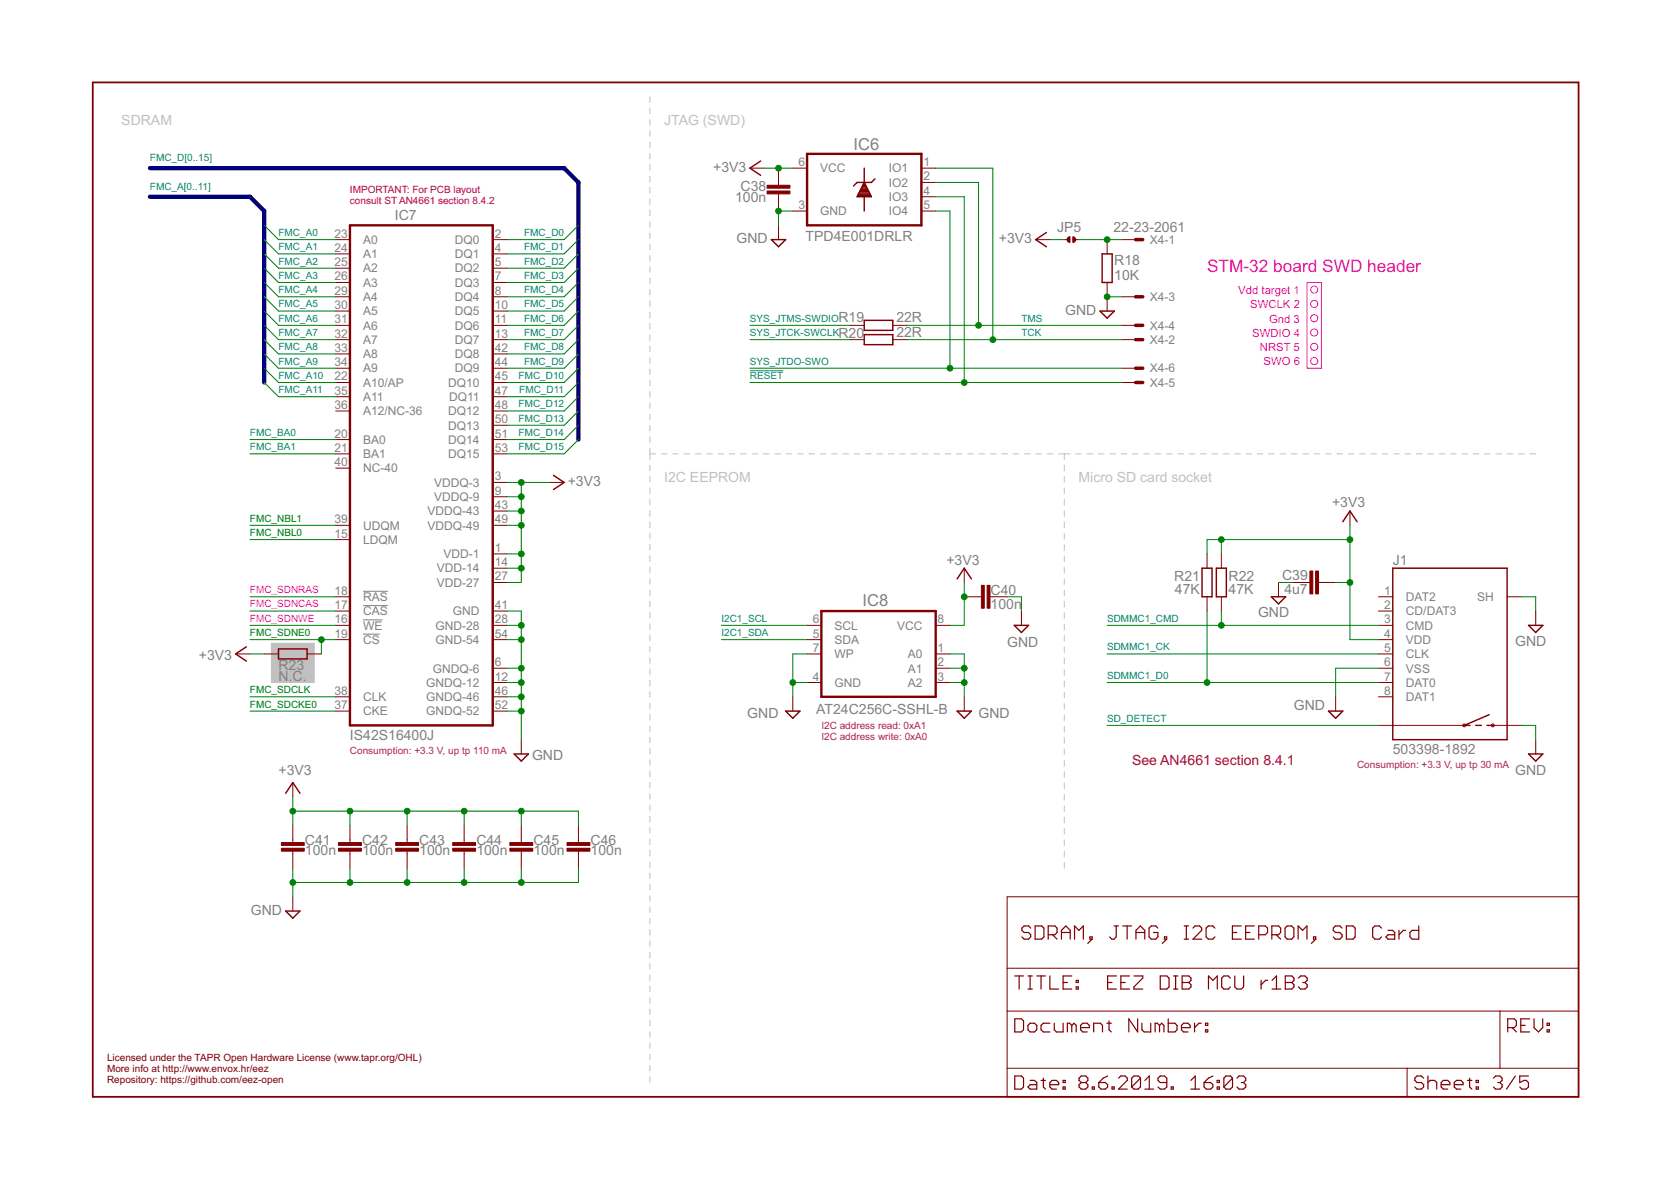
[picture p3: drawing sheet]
<svg xmlns="http://www.w3.org/2000/svg" width="297mm" height="210mm" viewBox="0 0 297 210" stroke-linecap="round" stroke-linejoin="round" font-family="sans-serif">
<g fill="none" stroke="#c0c0c0" stroke-width=".18">
<path d="M115.5 17.2v1M115.5 19.2v1M115.5 21.2v1M115.5 23.2v1.1M115.5 25.3v1M115.5 27.3v1M115.5 29.3v1M115.5 31.3v1M115.5 33.3v1M115.5 35.3v1M115.5 37.3v1.1M115.5 39.3v1.1"/>
<path d="M115.5 41.4v1M115.5 43.4v1M115.5 45.4v1M115.5 47.4v1M115.5 49.4v1M115.5 51.5v1M115.5 53.5v1M115.5 55.5v1M115.5 57.5v1M115.5 59.5v1M115.5 61.5v1M115.5 63.5v1.1"/>
<path d="M115.5 65.6v1M115.5 67.6v1M115.5 69.6v1M115.5 71.6v1M115.5 73.6v1M115.5 75.6v1M115.5 77.6v1.1M115.5 79.7v2M115.5 82.7v1M115.5 84.7v1M115.5 86.7v1M115.5 88.7v1"/>
<path d="M115.5 90.7v1.1M115.5 92.8v1M115.5 94.8v1M115.5 96.8v1M115.5 98.8v1M115.5 80.7h1M117.6 80.7h1M119.6 80.7h1M121.6 80.7h1M123.6 80.7h1M125.6 80.7h1M127.6 80.7h1.1"/>
<path d="M129.6 80.7h1.1M131.7 80.7h1M133.7 80.7h1M135.7 80.7h1M137.7 80.7h1M139.7 80.7h1.1M141.8 80.7h1M143.8 80.7h1M145.8 80.7h1M147.8 80.7h1M149.8 80.7h1.1M151.8 80.7h1.1"/>
<path d="M153.9 80.7h1M155.9 80.7h1M157.9 80.7h1M159.9 80.7h1M161.9 80.7h1M164 80.7h1M166 80.7h1M168 80.7h1M170 80.7h1M172 80.7h1M174 80.7h1M176.1 80.7h1"/>
<path d="M178.1 80.7h1M180.1 80.7h1M182.1 80.7h1M184.1 80.7h1M186.1 80.7h1.1M188.2 80.7h2M189.2 80.7v1M189.2 82.7v1M189.2 84.7v1M189.2 86.7v1M189.2 88.8v1M189.2 90.8v1"/>
<path d="M189.2 92.8v1M189.2 94.8v1M189.2 96.8v1M189.2 98.8v1M191.2 80.7h1M193.2 80.7h1M195.2 80.7h1.1M197.3 80.7h1M199.3 80.7h1M201.3 80.7h1M203.3 80.7h1M205.3 80.7h1.1"/>
<path d="M207.3 80.7h1.1M209.4 80.7h1M211.4 80.7h1M213.4 80.7h1M215.4 80.7h1.1M217.4 80.7h1.1M219.5 80.7h1M221.5 80.7h1M223.5 80.7h1M225.5 80.7h1M227.5 80.7h1.1M229.6 80.7h1"/>
<path d="M231.6 80.7h1M233.6 80.7h1M235.6 80.7h1M237.6 80.7h1.1M239.6 80.7h1.1M241.7 80.7h1M243.7 80.7h1M245.7 80.7h1M247.7 80.7h1.1M249.7 80.7h1.1M251.8 80.7h1M253.8 80.7h1"/>
<path d="M255.8 80.7h1M257.8 80.7h1M259.8 80.7h1.1M261.9 80.7h1M263.9 80.7h1M265.9 80.7h1M267.9 80.7h1M269.9 80.7h1.1M272 80.7h1M115.5 100.8v1M115.5 102.8v1M115.5 104.8v1.1"/>
<path d="M115.5 106.8v1.1M115.5 108.9v1M115.5 110.9v1M115.5 112.9v1M115.5 114.9v1M115.5 116.9v1M115.5 118.9v1M189.2 100.8v1.1M189.2 102.9v1M189.2 104.9v1M189.2 106.9v1M189.2 108.9v1"/>
<path d="M189.2 110.9v1.1M189.2 112.9v1.1M189.2 115v1M189.2 117v1M189.2 119v1M115.5 120.9v1M115.5 123v1M115.5 125v1M115.5 127v1M115.5 129v1M115.5 131v1M115.5 133v1"/>
<path d="M115.5 135v1M115.5 137v1M115.5 139v1.1M189.2 121v1M189.2 123v1.1M189.2 125.1v1M189.2 127.1v1M189.2 129.1v1M189.2 131.1v1M189.2 133.1v1M189.2 135.1v1.1M189.2 137.2v1"/>
<path d="M189.2 139.2v1M115.5 141.1v1M115.5 143.1v1M115.5 145.1v1M115.5 147.1v1M115.5 149.1v1M115.5 151.1v1M115.5 153.1v1.1M115.5 155.2v1M115.5 157.2v1M115.5 159.2v1M189.2 141.2v1"/>
<path d="M189.2 143.2v1M189.2 145.2v1M189.2 147.2v1.1M189.2 149.3v1M189.2 151.3v1M189.2 153.3v1M115.5 161.2v1M115.5 163.2v1M115.5 165.2v1M115.5 167.2v1.1M115.5 169.2v1.1M115.5 171.3v1"/>
<path d="M115.5 173.3v1M115.5 175.3v1M115.5 177.3v1M115.5 179.3v1M115.5 181.3v1.1M115.5 183.3v1.1M115.5 185.4v1M115.5 187.4v1M115.5 189.4v1M115.5 191.4v1"/>
</g>
<path d="M48.2 114.3h7.7v7h-7.7z" fill="#c0c0c0" stroke="#c0c0c0" stroke-width=".18"/>
<path d="M64.5 110.2h3.5M64.5 107.6h4.4M64.5 105.1h4.4M64.5 112.7h3" fill="none" stroke="#808080" stroke-width=".18"/>
<g fill="none" stroke="#800000" stroke-width=".21">
<path d="M180.4 173.5h1.5M181.2 173.5v2.3M182.7 173.5h.8M182.7 175.8h.8M183.1 173.5v2.3M183.2 165l-.4-.4h-.7l-.4 .4v.4l.4 .3h.7l.4 .4v.4l-.4 .4h-.7l-.4-.4M184 164.6h1.2l.4 .4v1.5l-.4 .4h-1.2zM184.3 173.5h1.5M185.1 173.5v2.3M186.3 166.1h1.2l.4-.4v-.7l-.4-.4h-1.2v2.3M186.6 173.5v2.3h1.6M187.1 166.1l.8 .8"/>
<path d="M188.7 165.7h1.5M188.7 166.9v-1.5l.8-.8 .7 .8v1.5M189 174.6h.7M190.5 173.5h-1.5v2.3h1.5M191 166.9v-2.3l.8 .8 .8-.8v2.3M191.3 175.4h.4v.4h-.4zM191.3 174.2h.4v.4h-.4zM193.7 166.5h.4v.4h-.4zM194.1 166.9l-.7 .8M196.9 174.6h.8M198 164.6h.8M198.4 164.6v1.9l-.4 .4h-.4l-.3-.4"/>
<path d="M198.5 173.5h-1.6v2.3h1.6M199.2 174.6h.8M199.6 164.6h1.5M200.4 164.6v2.3M200.8 173.5h-1.6v2.3h1.6M201.6 173.5h1.5v.3l-1.5 1.6v.4h1.5M201.9 165.7h1.6M201.9 166.9v-1.5l.8-.8 .8 .8v1.5M205.8 165l-.4-.4h-.7l-.4 .4v1.5l.4 .4h.7l.4-.4v-.8h-.8M206.2 173.5h1.2l.4 .3v1.6l-.4 .4h-1.2zM207 166.5h.4v.4h-.4zM207.4 166.9l-.8 .8"/>
<path d="M208.6 173.5h.8M208.6 175.8h.8M209 173.5v2.3M210.1 173.5h1.2l.4 .3v.4l-.4 .4 .4 .4v.4l-.4 .4h-1.2zM210.1 174.6h1.2M210.5 164.6h.8M210.5 166.9h.8M210.9 164.6v2.3M212.1 165l.3-.4h.8l.4 .4v.4l-1.5 1.5h1.5M214.8 175.8v-2.3l.8 .7 .8-.7v2.3M216 165l-.4-.4h-.8l-.4 .4v1.5l.4 .4h.8l.4-.4M218.7 173.8l-.4-.3h-.7l-.4 .3v1.6l.4 .4h.7l.4-.4"/>
<path d="M219.1 165.7h.8M219.5 173.5v1.9l.4 .4h.8l.4-.4v-1.9M220.6 164.6h-1.5v2.3h1.5M221.4 165.7h.8M223 164.6h-1.6v2.3h1.6M223.8 166.1h1.1l.4-.4v-.7l-.4-.4h-1.1v2.3M224.2 174.2v1.6M225.3 174.2h-.3l-.8 .8M226.1 166.1h1.2l.3-.4v-.7l-.3-.4h-1.2v2.3M226.1 175.8h1.6M226.1 174.2l.8-.7v2.3M226.9 166.1l.7 .8"/>
<path d="M228.5 173.5h1.1l.4 .3v.4l-.4 .4 .4 .4v.4l-.4 .4h-1.1zM228.5 174.6h1.1M228.8 164.6h.8l.4 .4v1.5l-.4 .4h-.8l-.4-.4v-1.5zM230.8 166.9v-2.3l.7 .8 .8-.8v2.3M230.8 173.8l.4-.3h.8l.4 .3v.4l-.4 .4M231.6 174.6h.4M232 174.6l.4 .4v.4l-.4 .4h-.8l-.4-.4M233.5 166.5h.4v.4h-.4zM233.9 166.9l-.8 .8M238.6 165l-.4-.4h-.8l-.4 .4v.4l.4 .3h.8l.4 .4v.4l-.4 .4h-.8l-.4-.4M239.3 164.6h1.2l.4 .4v1.5l-.4 .4h-1.2zM245.6 165l-.4-.4h-.8l-.4 .4v1.5l.4 .4h.8l.4-.4"/>
<path d="M246.7 165.4h.8l.4 .3v1.2h-1.2l-.3-.4 .3-.4h1.2M248.7 165.4v1.5M249.9 165.4h-.4l-.8 .7M252.2 164.6v2.3h-1.2l-.4-.4v-.8l.4-.3h1.2M180.4 181.1h1.2l.3 .4v1.5l-.3 .4h-1.2zM180.4 191.2h1.2l.3 .4v1.6l-.3 .4h-1.2zM182.7 182.2l.4-.3h.8l.4 .3v.8l-.4 .4h-.8l-.4-.4zM183.1 192h.8l.4 .4v1.2h-1.2l-.4-.4 .4-.4h1.2M185.1 192h.7M185.5 191.6v1.6l.3 .4M186.6 192.8h1.6v-.4l-.4-.4h-.8l-.4 .4v.8l.4 .4h.8M186.6 181.9h-1.1l-.4 .3v.8l.4 .4h1.1"/>
<path d="M187.4 181.9v1.1l.4 .4h1.2v-1.5M189 193.2h.4v.4h-.4zM189 192h.4v.4h-.4zM190.5 182.2l-.4-.3h-.4v1.5M190.5 182.2l.4-.3 .4 .3v1.2M190.5 182.2v1.2M192.1 182.6h1.5v-.4l-.3-.3h-.8l-.4 .3v.8l.4 .4h.8M192.2 192.4l-.4 .4v.4l.4 .4h.8l.4-.4v-.4l-.4-.4M192.2 192.4l-.4-.4v-.4l.4-.4h.8l.4 .4v.4l-.4 .4M192.2 192.4h.8M194.2 193.2h.3v.4h-.3zM194.4 183.4v-1.5h1.2l.4 .3v1.2"/>
<path d="M195.3 192.4h1.2l.4 .4v.4l-.4 .4h-.8l-.4-.4zM196.8 181.9h.7M196.9 191.2l-.8 .4-.8 .8M197.1 181.5v1.5l.4 .4M197.7 193.2h.4v.4h-.4zM198.8 191.6l.4-.4h.8l.4 .4v.4l-1.6 1.6h1.6M202.2 181.1v2.3l-1.5-2.3v2.3M202.7 191.6v1.6l-.4 .4h-.7l-.4-.4M202.7 191.6l-.4-.4h-.7l-.4 .4v1.6M202.7 191.6l-1.5 1.6M203 181.9v1.1l.4 .4h1.2v-1.5M203.5 193.6h1.6"/>
<path d="M203.5 192l.8-.8v2.4M206.1 182.2l-.4-.3h-.4v1.5M206.1 182.2v1.2M206.1 182.2l.4-.3 .4 .3v1.2M207.4 192.4h-1.2l-.4-.4v-.4l.4-.4h.8l.4 .4v1.6l-.4 .4h-.8l-.4-.4M207.7 181.1v2.3h1.2l.3-.4v-.8l-.3-.3h-1.2M208.2 193.2h.4v.4h-.4zM210 182.6h1.6v-.4l-.4-.3h-.8l-.4 .3v.8l.4 .4h.8M211.7 193.6h1.6M211.7 192l.8-.8v2.4M212.3 181.9v1.5M213.5 181.9h-.4l-.8 .7"/>
<path d="M214 192.4h1.2l.4 .4v.4l-.4 .4h-.8l-.4-.4zM214.3 183h.4v.4h-.4zM214.3 181.9h.4v.3h-.4zM215.6 191.2l-.8 .4-.8 .8M216.4 193.2h.4v.4h-.4zM216.4 192h.4v.4h-.4zM219.1 191.6v1.6l-.4 .4h-.8l-.3-.4M219.1 191.6l-.4-.4h-.8l-.3 .4v1.6M219.1 191.6l-1.5 1.6M219.9 191.6l.4-.4h.7l.4 .4v.4l-.4 .4M220.7 192.4h.3M221 192.4l.4 .4v.4l-.4 .4h-.7l-.4-.4"/>
<path d="M253.1 191.6l-.4-.4h-.8l-.4 .4v.4l.4 .4h.8l.4 .4v.4l-.4 .4h-.8l-.4-.4M253.8 192.4l.4-.4h.8l.4 .4v1.2M253.8 191.2v2.4M256.2 192.8h1.5v-.4l-.4-.4h-.7l-.4 .4v.8l.4 .4h.7M258.5 192.8h1.6v-.4l-.4-.4h-.8l-.4 .4v.8l.4 .4h.8M260.9 192h.7M261.2 191.6v1.6l.4 .4M262.4 193.2h.4v.4h-.4zM262.4 192h.4v.4h-.4zM265.5 191.6l.4-.4h.7l.4 .4v.4l-.4 .4M266.3 192.4h.3M266.6 192.4l.4 .4v.4l-.4 .4h-.7l-.4-.4"/>
<path d="M268 182.6h1.2l.4-.4v-.7l-.4-.4h-1.2v2.3M268.8 182.6l.8 .8M269.4 191.2l-1.6 2.4M270.3 182.2h.8M271.7 191.2h-1.5v1.2l.7-.4h.4l.4 .4v.8l-.4 .4h-.8l-.3-.4M271.9 181.1h-1.6v2.3h1.6M272.7 181.1v1.5l.8 .8 .7-.8v-1.5M275 183h.4v.4h-.4zM275 181.9h.4v.3h-.4z"/>
</g>
<path d="M16.5 14.6h264.1v180.3h-264.1z" fill="none" stroke="#800000" stroke-width=".32"/>
<g fill="none" stroke="#800000" stroke-width=".18">
<path d="M133.3 29.9h2.5M138.4 29.9v3M138.4 34.5v3M140.9 29.9h2.6M140.9 37.5h2.6M163.8 29.9h2.5M163.8 32.4h2.5M163.8 35h2.5M163.8 37.5h2.5M59.7 50.2h2.5M59.7 42.6h2.5M59.7 45.1h2.5"/>
<path d="M59.7 47.7h2.5M59.7 52.7h2.5M59.7 55.3h2.5M59.7 57.8h2.5M87.6 50.2h2.5M87.6 42.6h2.5M87.6 45.1h2.5M87.6 47.7h2.5M87.6 52.7h2.5M87.6 55.3h2.5M87.6 57.8h2.5M138.4 40v2.6"/>
<path d="M151.1 57.8h2.5M158.7 57.8h2.5M184.1 42.6h2.5M189.2 42.6h.7M191 42.6h.7M196.8 42.6v2.5M196.8 50.2v5.1M199.3 42.6h2.6M199.3 52.7h2.6M199.3 57.8h2.6M59.7 60.4h2.5M59.7 78.1h2.5"/>
<path d="M59.7 68h2.5M59.7 73h2.5M59.7 70.5h2.5M59.7 65.4h2.5M59.7 62.9h2.5M87.6 60.4h2.5M87.6 78.1h2.5M87.6 68h2.5M87.6 75.6h2.5M87.6 73h2.5M87.6 70.5h2.5M87.6 65.4h2.5"/>
<path d="M87.6 62.9h2.5M151.1 60.4h2.5M158.7 60.4h2.5M199.3 60.4h2.6M199.3 68h2.6M199.3 65.4h2.6M59.7 95.9h2.5M59.7 80.7h2.5M59.7 93.4h2.5M59.7 83.2h2.5M87.6 98.4h2.5M87.6 85.7h2.5"/>
<path d="M87.6 88.3h2.5M87.6 80.7h2.5M87.6 93.4h2.5M87.6 90.8h2.5M97.7 85.7h2.6M214.6 98.4v2.6M217.1 98.4v2.6M240 90.8v2.6M41.9 116.2h2.5M47 116.2h2.5M54.6 116.2h2.5M59.7 106.1h2.5"/>
<path d="M59.7 108.6h2.5M59.7 111.1h2.5M59.7 113.7h2.5M87.6 108.6h2.5M87.6 111.1h2.5M87.6 113.7h2.5M87.6 118.8h2.5M87.6 101h2.5M87.6 103.5h2.5M143.5 111.1h2.5M143.5 113.7h2.5M143.5 116.2h2.5"/>
<path d="M166.3 111.1h2.6M166.3 116.2h2.6M166.3 118.8h2.6M171.4 106.1h3.1M171.4 101v2.5M176 106.1h3M181.6 108.6v2.5M214.6 106.1v2.5M217.1 106.1v2.5M227.3 103.5v2.6M229.8 103.5h3.1M234.4 103.5h3"/>
<path d="M245 106.1h2.6M245 108.6h2.6M245 111.1h2.6M245 113.7h2.6M245 116.2h2.6M245 118.8h2.6M267.9 106.1h2.5M273 108.6v2.5M52 139.1v2.5M59.7 123.8h2.5M59.7 126.4h2.5M87.6 121.3h2.5"/>
<path d="M87.6 123.8h2.5M87.6 126.4h2.5M92.7 131.5v2.5M140.9 123.8v2.6M143.5 121.3h2.5M166.3 121.3h2.6M171.4 123.8v2.6M237.4 123.8v2.6M245 121.3h2.6M245 123.8h2.6M245 128.9h15.3M265.4 128.9h5"/>
<path d="M273 131.5v2.5M52 146.7v3.1M52 151.3v3M52 159.4v2.5M62.2 146.7v3.1M62.2 151.3v3M72.4 146.7v3.1M72.4 151.3v3M82.5 146.7v3.1M82.5 151.3v3M92.7 146.7v3.1M92.7 151.3v3"/>
<path d="M102.8 146.7v3.1M102.8 151.3v3M179 159.4h101.6v35.5h-101.6zM179 179.7h101.6M179 172.1h101.6M266.6 179.7v10.2M179 189.9h101.6M250.1 189.9v5"/>
<circle cx="260.3" cy="128.9" r=".25"/>
<circle cx="265.4" cy="128.9" r=".25"/>
</g>
<g fill="none" stroke="#800000" stroke-width=".25">
<path d="M135.2 28.6l-1.9 1.3 1.9 1.3M152.5 34.8h2.3M152.6 34.5h2.1M152.7 34.3h1.9M152.8 34.1h1.7M152.9 33.9h1.4M153 33.6h1.2M153.1 33.4h1M153.2 33.2h.8M153.4 33h.5M153.5 32.7h.3M153.6 32.5h.1"/>
<path d="M153.6 32.4l1.3 2.6h-2.5zM153.6 29.9v2.5M153.6 35v2.5M155.5 31.8l-.6 .6h-2.5l-.7 .7M137.1 42.6h2.6l-1.3 1.3zM153.6 56.9h5.1v1.8h-5.1zM153.6 59.5h5.1v1.8h-5.1zM186 41.3l-1.9 1.3 1.9 1.3M195.5 55.3h2.6l-1.3 1.3zM195.9 45.1h1.8v5.1h-1.8zM98.4 84.5l1.9 1.2-1.9 1.3M238.7 92.7l1.3-1.9 1.2 1.9"/>
<path d="M43.8 115l-1.9 1.2 1.9 1.3M49.5 115.3h5.1v1.8h-5.1zM170.1 102.9l1.3-1.9 1.3 1.9M180.3 111.1h2.5l-1.2 1.3zM213.7 101h1.8v5.1h-1.8zM216.2 101h1.8v5.1h-1.8zM226 106.1h2.5l-1.2 1.2zM247.6 101h20.3v30.5h-20.3zM271.7 111.1h2.6l-1.3 1.3zM91.4 134h2.5l-1.2 1.3zM139.7 126.4h2.5l-1.3 1.3zM170.1 126.4h2.6l-1.3 1.3z"/>
<path d="M236.2 126.4h2.5l-1.3 1.3zM262.3 128.9h1M264.3 128.9h1.1M264.7 127l-4.4 1.9h1M271.7 134h2.6l-1.3 1.3zM50.8 141l1.2-1.9 1.3 1.9M50.8 161.9h2.5l-1.3 1.3z"/>
</g>
<path d="M143.5 27.3h20.3v12.7h-20.3zM62.2 40h25.4v88.9h-25.4zM146 108.6h20.3v15.2h-20.3z" fill="none" stroke="#800000" stroke-width=".42"/>
<g fill="#800000" stroke="#800000" stroke-width=".18">
<path d="M50 150.8h4.1v.5h-4.1z"/>
<path d="M50 149.8h4.1v.5h-4.1z"/>
<path d="M60.2 150.8h4v.5h-4z"/>
<path d="M60.2 149.8h4v.5h-4z"/>
<path d="M70.3 150.8h4.1v.5h-4.1z"/>
<path d="M70.3 149.8h4.1v.5h-4.1z"/>
<path d="M80.5 150.8h4v.5h-4z"/>
<path d="M80.5 149.8h4v.5h-4z"/>
<path d="M90.6 150.8h4.1v.5h-4.1z"/>
<path d="M90.6 149.8h4.1v.5h-4.1z"/>
<path d="M100.8 150.8h4.1v.5h-4.1z"/>
<path d="M100.8 149.8h4.1v.5h-4.1z"/>
<path d="M174.5 104h.5v4.1h-.5z"/>
<path d="M175.5 104h.5v4.1h-.5z"/>
<path d="M232.9 101.5h.5v4.1h-.5z"/>
<path d="M233.9 101.5h.5v4.1h-.5z"/>
<path d="M136.4 34h4v.5h-4z"/>
<path d="M136.4 32.9h4v.5h-4z"/>
</g>
<path d="M201.9 42.6h1.2M201.9 52.7h1.2M201.9 57.8h1.2M201.9 60.4h1.2M201.9 68h1.2M201.9 65.4h1.2" fill="none" stroke="#800000" stroke-width=".61"/>
<g fill="#800000" stroke="#800000" stroke-width=".18">
<path d="M190.7 42.1l.4 .1 .1 .4h-.5z" fill-rule="evenodd"/>
<path d="M190.7 42.6l.5 .1-.1 .2-.4 .2z" fill-rule="evenodd"/>
<path d="M189.7 42.6h.5v.5l-.4-.2z" fill-rule="evenodd"/>
<path d="M189.8 42.2l.4-.1v.5h-.5z" fill-rule="evenodd"/>
</g>
<path d="M26.6 35h17.8l2.6 2.5v30.5M26.6 29.9h73.7l2.5 2.5v45.7" fill="none" stroke="#000080" stroke-width=".76"/>
<g fill="none" stroke="#008000" stroke-width=".18">
<path d="M135.8 29.9h5.1M140.9 37.5h-2.5v2.5M166.3 37.5h2.6v27.9M166.3 35h5.1v33M166.3 29.9h10.2v30.5M166.3 32.4h7.6v25.4M47 50.2l2.5 2.5h10.2M47 40l2.5 2.6h10.2M47 57.8l2.5 2.6h10.2M47 55.3l2.5 2.5h10.2M47 52.7l2.5 2.6h10.2M47 47.7l2.5 2.5h10.2"/>
<path d="M47 45.1l2.5 2.6h10.2M47 42.6l2.5 2.5h10.2M102.8 50.2l-2.5 2.5h-10.2M102.8 40l-2.5 2.6h-10.2M102.8 57.8l-2.5 2.6h-10.2M102.8 55.3l-2.5 2.5h-10.2M102.8 52.7l-2.5 2.6h-10.2M102.8 47.7l-2.5 2.5h-10.2M102.8 45.1l-2.5 2.6h-10.2M102.8 42.6l-2.5 2.5h-10.2M133.3 57.8h17.8M161.2 57.8h38.1"/>
<path d="M186.6 42.6h2.6M191.7 42.6h7.6M196.8 52.7h2.5M44.4 78.1h15.3M47 65.4l2.5 2.6h10.2M47 62.9l2.5 2.5h10.2M47 60.4l2.5 2.5h10.2M47 68l2.5 2.5h10.2M102.8 78.1l-2.5 2.6h-10.2M102.8 75.6l-2.5 2.5h-10.2M102.8 73l-2.5 2.6h-10.2M102.8 70.5l-2.5 2.5h-10.2"/>
<path d="M102.8 65.4l-2.5 2.6h-10.2M102.8 62.9l-2.5 2.5h-10.2M102.8 60.4l-2.5 2.5h-10.2M102.8 68l-2.5 2.5h-10.2M133.3 68h66M133.3 65.4h66M133.3 60.4h17.8M161.2 60.4h38.1M44.4 93.4h15.3M44.4 95.9h15.3M44.4 80.7h15.3M90.1 85.7h7.6"/>
<path d="M90.1 88.3h2.6M90.1 90.8h2.6M90.1 93.4h2.6M90.1 98.4h2.6M92.7 85.7v17.8h-2.6M217.1 95.9v2.5M240 93.4v20.3h5M240 95.9h-25.4v2.5M44.4 106.1h15.3M44.4 108.6h15.3M44.4 111.1h15.3M44.4 113.7h15.3"/>
<path d="M44.4 116.2h2.6M57.1 113.7v2.5M90.1 108.6h2.6v22.9M90.1 111.1h2.6M90.1 113.7h2.6M90.1 118.8h2.6M90.1 101h2.6M128.2 111.1h15.3M128.2 113.7h15.3M143.5 116.2h-2.6v7.6M168.9 118.8h2.5M168.9 116.2h2.5v7.6"/>
<path d="M171.4 103.5v7.6h-2.5M179 106.1h2.6v2.5M196.8 111.1h48.2M196.8 116.2h48.2M214.6 108.6v12.7M217.1 108.6v2.5M227.3 103.5h2.5M237.4 103.5h2.6M245 118.8h-7.6v5M270.4 106.1h2.6v2.5M44.4 123.8h15.3M44.4 126.4h15.3"/>
<path d="M90.1 121.3h2.6M90.1 123.8h2.6M90.1 126.4h2.6M140.9 121.3h2.6M168.9 121.3h2.5M196.8 128.9h48.2M196.8 121.3h48.2M270.4 128.9h2.6v2.6M52 144.2h50.8v2.5M52 141.6v5.1M52 154.3v5.1M62.2 144.2v2.5"/>
<path d="M62.2 154.3v2.5M72.4 144.2v2.5M72.4 154.3v2.5M82.5 144.2v2.5M82.5 154.3v2.5M92.7 144.2v2.5M92.7 154.3v2.5M102.8 154.3v2.5h-50.8"/>
</g>
<g fill="#008000" stroke="#008000" stroke-width=".18">
<circle cx="92.7" cy="156.8" r=".51"/>
<circle cx="82.5" cy="156.8" r=".51"/>
<circle cx="72.4" cy="156.8" r=".51"/>
<circle cx="62.2" cy="156.8" r=".51"/>
<circle cx="52" cy="156.8" r=".51"/>
<circle cx="92.7" cy="111.1" r=".51"/>
<circle cx="92.7" cy="113.7" r=".51"/>
<circle cx="92.7" cy="118.8" r=".51"/>
<circle cx="92.7" cy="121.3" r=".51"/>
<circle cx="92.7" cy="123.8" r=".51"/>
<circle cx="92.7" cy="126.4" r=".51"/>
<circle cx="138.4" cy="37.5" r=".51"/>
<circle cx="140.9" cy="121.3" r=".51"/>
<circle cx="171.4" cy="118.8" r=".51"/>
<circle cx="171.4" cy="121.3" r=".51"/>
<circle cx="196.8" cy="52.7" r=".51"/>
<circle cx="92.7" cy="144.2" r=".51"/>
<circle cx="82.5" cy="144.2" r=".51"/>
<circle cx="72.4" cy="144.2" r=".51"/>
<circle cx="62.2" cy="144.2" r=".51"/>
<circle cx="52" cy="144.2" r=".51"/>
<circle cx="92.7" cy="85.7" r=".51"/>
<circle cx="92.7" cy="88.3" r=".51"/>
<circle cx="92.7" cy="90.8" r=".51"/>
<circle cx="92.7" cy="93.4" r=".51"/>
<circle cx="92.7" cy="98.4" r=".51"/>
<circle cx="92.7" cy="101" r=".51"/>
<circle cx="138.4" cy="29.9" r=".51"/>
<circle cx="171.4" cy="106.1" r=".51"/>
<circle cx="217.1" cy="95.9" r=".51"/>
<circle cx="240" cy="103.5" r=".51"/>
<circle cx="240" cy="95.9" r=".51"/>
<circle cx="57.1" cy="113.7" r=".51"/>
<circle cx="168.9" cy="65.4" r=".51"/>
<circle cx="171.4" cy="68" r=".51"/>
<circle cx="214.6" cy="121.3" r=".51"/>
<circle cx="217.1" cy="111.1" r=".51"/>
<circle cx="173.9" cy="57.8" r=".51"/>
<circle cx="176.5" cy="60.4" r=".51"/>
<circle cx="196.8" cy="42.6" r=".51"/>
</g>
<g fill="none" stroke="#f0f" stroke-width=".18">
<path d="M232.3 50.2h2.6v15.2h-2.6z"/>
<circle cx="233.6" cy="54" r=".64"/>
<circle cx="233.6" cy="56.6" r=".64"/>
<circle cx="233.6" cy="51.5" r=".64"/>
<circle cx="233.6" cy="59.1" r=".64"/>
<circle cx="233.6" cy="61.6" r=".64"/>
<circle cx="233.6" cy="64.2" r=".64"/>
</g>
<path d="M133.3 65.9h5.9" fill="none" stroke="#008080" stroke-width=".18"/>
<text font-size="3.1" fill="#f0f" x="214.6" y="48.3">STM-32 board SWD header</text>
<g font-size="2.9" fill="#808080">
<text x="151.7" y="26.6">IC6</text>
<text x="153.3" y="107.7">IC8</text>
</g>
<g font-size="2.5" fill="#c0c0c0">
<text x="21.6" y="22.3">SDRAM</text>
<text x="118.1" y="22.3">JTAG (SWD)</text>
<text x="118.1" y="85.8">I2C EEPROM</text>
<text x="191.7" y="85.8">Micro SD card socket</text>
</g>
<g font-size="2.5" fill="#808080">
<text x="126.8" y="30.5">+3V3</text>
<text x="130.7" y="35.9">100n</text>
<text x="131.7" y="33.9">C38</text>
<text x="70.2" y="39.2">IC7</text>
<text x="187.9" y="41.3">JP5</text>
<text x="197.9" y="41.2">22-23-2061</text>
<text x="130.9" y="43.2">GND</text>
<text x="143.2" y="42.8">TPD4E001DRLR</text>
<text x="177.6" y="43.2">+3V3</text>
<text x="198.1" y="47.2">R18</text>
<text x="198.1" y="49.7">10K</text>
<text x="149.1" y="57.3">R19</text>
<text x="159.3" y="57.3">22R</text>
<text x="159.3" y="59.9">22R</text>
<text x="189.3" y="55.9">GND</text>
<text x="149.1" y="60.1">R20</text>
<text x="100.9" y="86.4">+3V3</text>
<text x="236.8" y="90.2">+3V3</text>
<text x="168.2" y="100.4">+3V3</text>
<text x="247.6" y="100.4">J1</text>
<text x="176.1" y="105.7">C40</text>
<text x="208.7" y="103.3">R21</text>
<text x="208.9" y="105.6">47K</text>
<text x="218.4" y="105.6">47K</text>
<text x="218.4" y="103.3">R22</text>
<text x="227.9" y="103">C39</text>
<text x="228.3" y="105.6">4u7</text>
<text x="176.1" y="108.2">100n</text>
<text x="223.6" y="109.8">GND</text>
<text x="35.3" y="117.4">+3V3</text>
<text x="49.5" y="119.1">R23</text>
<text x="179" y="115">GND</text>
<text x="269.3" y="114.8">GND</text>
<text x="49.5" y="121">N.C.</text>
<text x="62.2" y="131.5">IS42S16400J</text>
<text x="132.8" y="127.7">GND</text>
<text x="145.1" y="126.8">AT24C256C-SSHL-B</text>
<text x="173.9" y="127.7">GND</text>
<text x="230" y="126.3">GND</text>
<text x="49.5" y="137.8">+3V3</text>
<text x="94.6" y="135.1">GND</text>
<text x="247.6" y="134">503398-1892</text>
<text x="269.3" y="137.7">GND</text>
<text x="54.2" y="152">100n</text>
<text x="54.2" y="150.1">C41</text>
<text x="64.4" y="152">100n</text>
<text x="64.4" y="150.1">C42</text>
<text x="74.5" y="152">100n</text>
<text x="74.5" y="150.1">C43</text>
<text x="84.7" y="152">100n</text>
<text x="84.7" y="150.1">C44</text>
<text x="94.8" y="152">100n</text>
<text x="94.8" y="150.1">C45</text>
<text x="105" y="152">100n</text>
<text x="105" y="150.1">C46</text>
<text x="44.6" y="162.6">GND</text>
</g>
<text font-size="2.5" fill="#f00" x="201.2" y="135.9">See AN4661 section 8.4.1</text>
<g font-size="2.1" fill="#808080">
<text x="141.9" y="29.5">6</text>
<text x="164.1" y="29.5">1</text>
<text x="145.8" y="30.6">VCC</text>
<text x="158" y="30.6">IO1</text>
<text x="158" y="33.2">IO2</text>
<text x="158" y="35.7">IO3</text>
<text x="164.1" y="32.1">2</text>
<text x="164.1" y="34.6">4</text>
<text x="141.9" y="37.1">3</text>
<text x="145.8" y="38.3">GND</text>
<text x="158" y="38.3">IO4</text>
<text x="164.1" y="37.1">5</text>
<text x="59.5" y="42.2">23</text>
<text x="59.5" y="44.8">24</text>
<text x="59.5" y="47.3">25</text>
<text x="64.5" y="43.3">A0</text>
<text x="64.5" y="45.9">A1</text>
<text x="80.9" y="43.3">DQ0</text>
<text x="80.9" y="45.9">DQ1</text>
<text x="88" y="42.2">2</text>
<text x="88" y="44.8">4</text>
<text x="88" y="47.3">5</text>
<text x="204.4" y="43.3">X4-1</text>
<text x="59.5" y="49.8">26</text>
<text x="59.5" y="52.4">29</text>
<text x="64.5" y="51">A3</text>
<text x="64.5" y="48.4">A2</text>
<text x="64.5" y="53.5">A4</text>
<text x="80.9" y="48.4">DQ2</text>
<text x="80.9" y="51">DQ3</text>
<text x="80.9" y="53.5">DQ4</text>
<text x="88" y="49.8">7</text>
<text x="88" y="52.4">8</text>
<text x="204.4" y="53.5">X4-3</text>
<text x="59.5" y="54.9">30</text>
<text x="59.5" y="57.5">31</text>
<text x="64.5" y="56">A5</text>
<text x="64.5" y="58.6">A6</text>
<text x="80.9" y="56">DQ5</text>
<text x="80.9" y="58.6">DQ6</text>
<text x="88" y="54.9">10</text>
<text x="88" y="57.5">11</text>
<text x="204.4" y="58.6">X4-4</text>
<text x="59.5" y="65.1">34</text>
<text x="59.5" y="62.5">33</text>
<text x="59.5" y="60">32</text>
<text x="64.5" y="63.7">A8</text>
<text x="64.5" y="61.1">A7</text>
<text x="80.9" y="61.1">DQ7</text>
<text x="80.9" y="63.7">DQ8</text>
<text x="88" y="60">13</text>
<text x="88" y="65.1">44</text>
<text x="88" y="62.5">42</text>
<text x="204.4" y="61.1">X4-2</text>
<text x="59.5" y="67.6">22</text>
<text x="59.5" y="70.2">35</text>
<text x="64.5" y="68.7">A10/AP</text>
<text x="64.5" y="71.3">A11</text>
<text x="64.5" y="66.2">A9</text>
<text x="79.7" y="68.7">DQ10</text>
<text x="79.8" y="71.3">DQ11</text>
<text x="80.9" y="66.2">DQ9</text>
<text x="88" y="70.2">47</text>
<text x="88" y="67.6">45</text>
<text x="204.4" y="68.7">X4-5</text>
<text x="204.4" y="66.2">X4-6</text>
<text x="59.5" y="77.8">20</text>
<text x="59.5" y="72.7">36</text>
<text x="64.5" y="73.8">A12/NC-36</text>
<text x="79.7" y="76.4">DQ13</text>
<text x="79.7" y="73.8">DQ12</text>
<text x="88" y="77.8">51</text>
<text x="88" y="75.2">50</text>
<text x="88" y="72.7">48</text>
<text x="59.5" y="80.3">21</text>
<text x="59.5" y="82.9">40</text>
<text x="64.5" y="78.9">BA0</text>
<text x="64.5" y="81.4">BA1</text>
<text x="64.5" y="84">NC-40</text>
<text x="79.7" y="81.4">DQ15</text>
<text x="79.7" y="78.9">DQ14</text>
<text x="88" y="80.3">53</text>
<text x="77.2" y="86.5">VDDQ-3</text>
<text x="77.2" y="89.1">VDDQ-9</text>
<text x="88" y="85.4">3</text>
<text x="88" y="87.9">9</text>
<text x="59.5" y="95.6">15</text>
<text x="59.5" y="93">39</text>
<text x="64.5" y="94.1">UDQM</text>
<text x="76" y="94.1">VDDQ-49</text>
<text x="76" y="91.6">VDDQ-43</text>
<text x="88" y="93">49</text>
<text x="88" y="90.5">43</text>
<text x="64.5" y="96.7">LDQM</text>
<text x="77.7" y="101.8">VDD-14</text>
<text x="78.8" y="99.2">VDD-1</text>
<text x="88" y="98.1">1</text>
<text x="88" y="100.6">14</text>
<text x="59.5" y="105.7">18</text>
<text x="64.5" y="106.8">RAS</text>
<text x="77.7" y="104.3">VDD-27</text>
<text x="88" y="103.2">27</text>
<text x="246" y="105.7">1</text>
<text x="249.9" y="106.8">DAT2</text>
<text x="262.6" y="106.8">SH</text>
<text x="59.5" y="110.8">16</text>
<text x="59.5" y="108.3">17</text>
<text x="59.5" y="113.3">19</text>
<text x="64.5" y="111.9">WE</text>
<text x="64.5" y="109.4">CAS</text>
<text x="77.4" y="111.9">GND-28</text>
<text x="80.5" y="109.4">GND</text>
<text x="88" y="113.3">54</text>
<text x="88" y="108.3">41</text>
<text x="88" y="110.8">28</text>
<text x="144.5" y="113.3">5</text>
<text x="144.5" y="110.8">6</text>
<text x="148.3" y="111.9">SCL</text>
<text x="159.5" y="111.9">VCC</text>
<text x="166.7" y="110.8">8</text>
<text x="246" y="108.3">2</text>
<text x="246" y="110.8">3</text>
<text x="246" y="113.3">4</text>
<text x="249.9" y="109.4">CD/DAT3</text>
<text x="249.9" y="111.9">CMD</text>
<text x="64.5" y="114.4">CS</text>
<text x="76.9" y="119.5">GNDQ-6</text>
<text x="77.4" y="114.4">GND-54</text>
<text x="88" y="118.4">6</text>
<text x="144.5" y="115.9">7</text>
<text x="148.3" y="114.4">SDA</text>
<text x="148.3" y="117">WP</text>
<text x="161.4" y="117">A0</text>
<text x="161.4" y="119.5">A1</text>
<text x="166.7" y="115.9">1</text>
<text x="166.7" y="118.4">2</text>
<text x="246" y="115.9">5</text>
<text x="246" y="118.4">6</text>
<text x="249.9" y="114.4">VDD</text>
<text x="249.9" y="117">CLK</text>
<text x="249.9" y="119.5">VSS</text>
<text x="59.5" y="123.5">38</text>
<text x="64.5" y="124.6">CLK</text>
<text x="75.8" y="122.1">GNDQ-12</text>
<text x="75.8" y="124.6">GNDQ-46</text>
<text x="88" y="120.9">12</text>
<text x="88" y="123.5">46</text>
<text x="144.5" y="120.9">4</text>
<text x="148.3" y="122.1">GND</text>
<text x="161.4" y="122.1">A2</text>
<text x="166.7" y="120.9">3</text>
<text x="246" y="120.9">7</text>
<text x="246" y="123.5">8</text>
<text x="249.9" y="122.1">DAT0</text>
<text x="249.9" y="124.6">DAT1</text>
<text x="59.5" y="126">37</text>
<text x="64.5" y="127.1">CKE</text>
<text x="75.8" y="127.1">GNDQ-52</text>
<text x="88" y="126">52</text>
</g>
<g font-size="2" fill="#f0f">
<text x="220.1" y="52.3">Vdd target 1</text>
<text x="222.3" y="54.8">SWCLK 2</text>
<text x="222.6" y="59.9">SWDIO 4</text>
<text x="225.6" y="57.3">Gnd 3</text>
<text x="224" y="62.4">NRST 5</text>
<text x="224.6" y="65">SWO 6</text>
</g>
<g font-size="1.8" fill="#008080">
<text x="26.6" y="28.6">FMC_D[0..15]</text>
<text x="26.6" y="33.7">FMC_A[0..11]</text>
<text x="49.5" y="41.9">FMC_A0</text>
<text x="93.2" y="41.9">FMC_D0</text>
<text x="49.5" y="47">FMC_A2</text>
<text x="49.5" y="44.5">FMC_A1</text>
<text x="93.2" y="47">FMC_D2</text>
<text x="93.2" y="44.5">FMC_D1</text>
<text x="49.5" y="52.1">FMC_A4</text>
<text x="49.5" y="49.6">FMC_A3</text>
<text x="93.2" y="52.1">FMC_D4</text>
<text x="93.2" y="49.6">FMC_D3</text>
<text x="49.5" y="59.7">FMC_A7</text>
<text x="49.5" y="57.2">FMC_A6</text>
<text x="49.5" y="54.6">FMC_A5</text>
<text x="93.2" y="59.7">FMC_D7</text>
<text x="93.2" y="57.2">FMC_D6</text>
<text x="93.2" y="54.6">FMC_D5</text>
<text x="133.3" y="57.2">SYS_JTMS-SWDIO</text>
<text x="133.3" y="59.7">SYS_JTCK-SWCLK</text>
<text x="181.6" y="57.2">TMS</text>
<text x="181.6" y="59.7">TCK</text>
<text x="49.5" y="64.8">FMC_A9</text>
<text x="49.5" y="62.3">FMC_A8</text>
<text x="93.2" y="64.8">FMC_D9</text>
<text x="93.2" y="62.3">FMC_D8</text>
<text x="133.3" y="64.8">SYS_JTDO-SWO</text>
<text x="49.5" y="69.9">FMC_A11</text>
<text x="49.5" y="67.3">FMC_A10</text>
<text x="92.2" y="67.3">FMC_D10</text>
<text x="92.3" y="69.9">FMC_D11</text>
<text x="133.3" y="67.3">RESET</text>
<text x="44.4" y="77.5">FMC_BA0</text>
<text x="92.2" y="77.5">FMC_D14</text>
<text x="92.2" y="75">FMC_D13</text>
<text x="92.2" y="72.4">FMC_D12</text>
<text x="44.4" y="80">FMC_BA1</text>
<text x="92.2" y="80">FMC_D15</text>
<text x="128.2" y="113.1">I2C1_SDA</text>
<text x="128.2" y="110.5">I2C1_SCL</text>
<text x="196.8" y="110.5">SDMMC1_CMD</text>
<text x="196.8" y="115.6">SDMMC1_CK</text>
<text x="196.8" y="120.7">SDMMC1_D0</text>
<text x="196.8" y="128.3">SD_DETECT</text>
</g>
<g font-size="1.8" fill="#f00">
<text x="62.2" y="34.3">IMPORTANT: For PCB layout</text>
<text x="62.2" y="36.2">consult ST AN4661 section 8.4.2</text>
</g>
<g font-size="1.8" fill="#008000">
<text x="44.4" y="92.7">FMC_NBL1</text>
<text x="44.4" y="95.3">FMC_NBL0</text>
<text x="44.4" y="113.1">FMC_SDNE0</text>
<text x="44.4" y="125.7">FMC_SDCKE0</text>
<text x="44.4" y="123.2">FMC_SDCLK</text>
</g>
<g font-size="1.8" fill="#f0f">
<text x="44.4" y="105.4">FMC_SDNRAS</text>
<text x="44.4" y="108">FMC_SDNCAS</text>
<text x="44.4" y="110.5">FMC_SDNWE</text>
</g>
<g font-size="1.8" fill="#800080">
<text x="146" y="129.6">I2C address read: 0xA1</text>
<text x="146" y="131.5">I2C address write: 0xA0</text>
<text x="62.2" y="134">Consumption: +3.3 V, up tp 110 mA</text>
<text x="241.2" y="136.5">Consumption: +3.3 V, up tp 30 mA</text>
</g>
<g font-size="1.8" fill="#800000">
<text x="19" y="188.6">Licensed under the TAPR Open Hardware License (www.tapr.org/OHL)</text>
<text x="19" y="190.5">More info at http://www.envox.hr/eez</text>
<text x="19" y="192.4">Repository: https://github.com/eez-open</text>
</g>
</svg>
